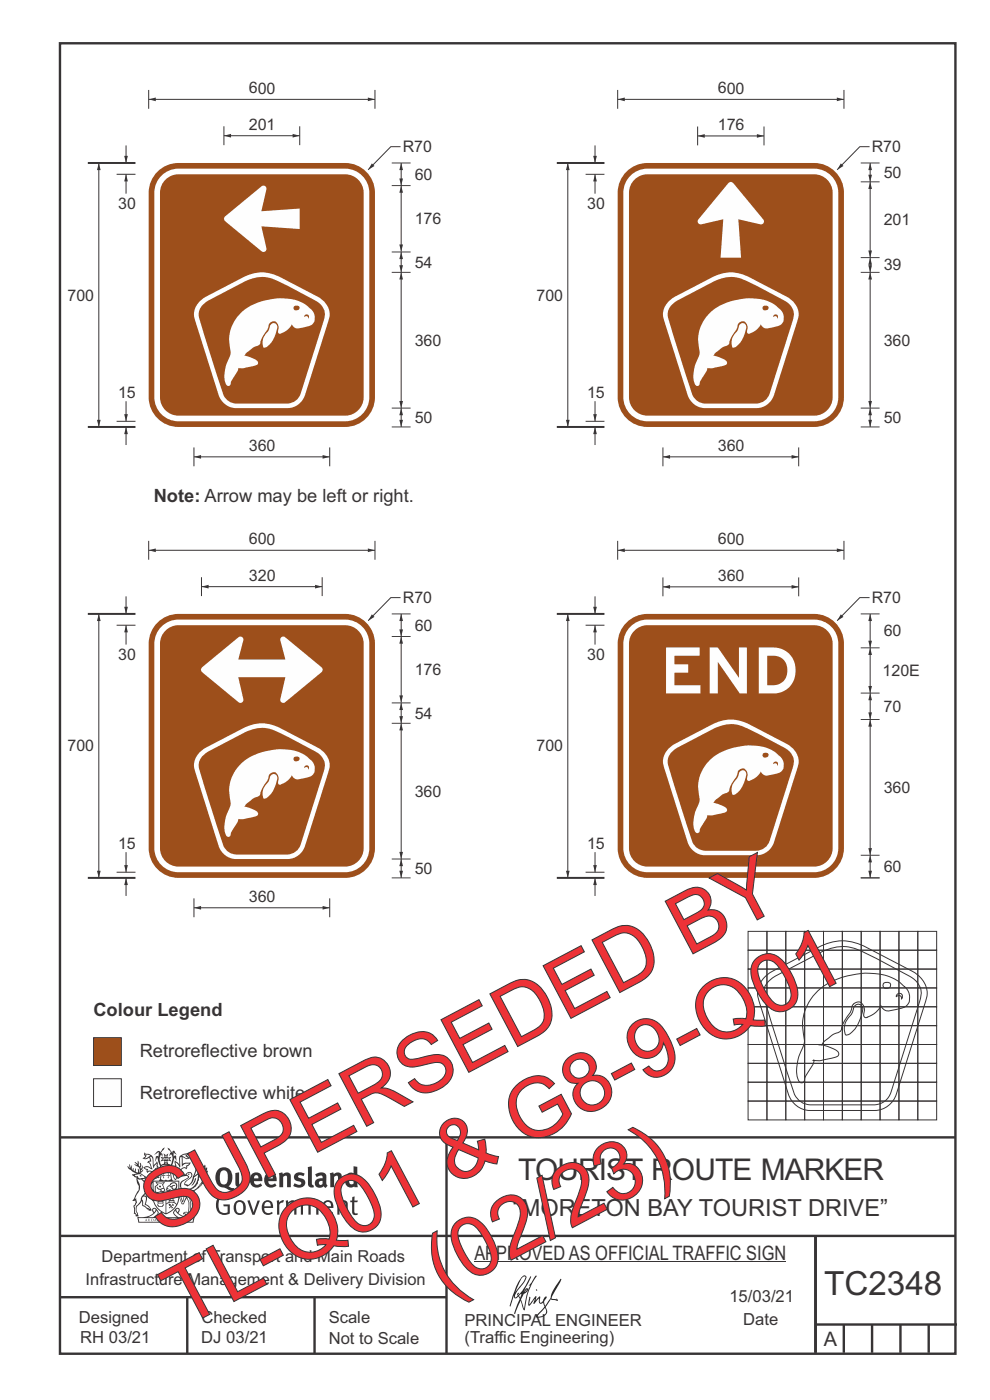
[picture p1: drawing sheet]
<svg xmlns="http://www.w3.org/2000/svg" width="210mm" height="297mm" viewBox="0 0 210 297" stroke-linecap="round" stroke-linejoin="round" font-family="sans-serif">
<g fill="none" stroke="#373435" stroke-width=".51">
<path d="M12.7 9.2h190v278h-190zM12.7 241.3h190M94.7 241.4v45.8M12.7 275.2h82M12.7 262.2h190.1M39.7 275.2v12M66.7 275.2v12M173 262.1v24.9M173 281h30M179 281v6M185 281v6M191 281v6"/>
<path d="M197 281v6"/>
</g>
<path d="M100.6 267.7h66.2" fill="none" stroke="#373435" stroke-width=".21"/>
<g fill="#373435">
<path d="M47 248.4a2.55 2.55 0 0 0 0 2.7l.3 .2a.81 .81 0 0 0 1-1v-.5a1.04 1.04 0 0 0-1.1-1.5zM46.3 248.1a1.82 1.82 0 0 1 2.1-.2 1.82 1.82 0 0 1 .9 1.8 2.29 2.29 0 0 1-.8 2l.7 .3h.5l-.2 .6a2.87 2.87 0 0 1-2-.7 2.12 2.12 0 0 1-1.7-3.1z" fill-rule="evenodd"/>
<path d="M49.9 248.9l.8-.2v2a.46 .46 0 0 0 .3 .6 .46 .46 0 0 0 .6-.3v-2.1l.7-.2v2.4l.2 .5-.5 .3-.3-.3a1.02 1.02 0 0 1-1.2 .3 1.02 1.02 0 0 1-.6-1.1z" fill-rule="evenodd"/>
<path d="M54 249.5l-.1 .5h.9a.49 .49 0 0 0-.2-.6 .49 .49 0 0 0-.6 .1zM53.4 249.1a1.34 1.34 0 0 1 1.6-.2 1.34 1.34 0 0 1 .6 1.5v.2h-1.7a.77 .77 0 0 0 .5 .8 .77 .77 0 0 0 .9-.4l.3 .5a1.59 1.59 0 0 1-2 .2 1.59 1.59 0 0 1-.5-2.1z" fill-rule="evenodd"/>
<path d="M57 249.5l-.1 .5h1a.49 .49 0 0 0-.2-.6 .49 .49 0 0 0-.7 .1zM56.4 249.1a1.34 1.34 0 0 1 1.6-.2 1.34 1.34 0 0 1 .7 1.5v.2h-1.8a.77 .77 0 0 0 .5 .8 .77 .77 0 0 0 .9-.4l.4 .5a1.59 1.59 0 0 1-2.1 .2 1.59 1.59 0 0 1-.5-2.1z" fill-rule="evenodd"/>
<path d="M59.2 248.9l.7-.2 .1 .4a.95 .95 0 0 1 1-.3 .95 .95 0 0 1 .7 .8v2.3h-.8v-2.3a.46 .46 0 0 0-.8 .1v2.2h-.8z" fill-rule="evenodd"/>
<path d="M62.6 249.1a1.75 1.75 0 0 1 2-.1l-.2 .5-.6-.2a.43 .43 0 0 0-.6 .3l.4 .3a1.04 1.04 0 0 1 1.2 1.1 1.04 1.04 0 0 1-1.4 1l-1.2-.4 .3-.6 1 .4 .4-.4a.88 .88 0 0 0-1-.5l-.4-.2-.1-.4z" fill-rule="evenodd"/>
<path d="M65.3 247.6l.8-.2 .1 3.8 .3 .2 .1 .4a.88 .88 0 0 1-1 0 .88 .88 0 0 1-.3-1z" fill-rule="evenodd"/>
<path d="M67.8 250.6a.43 .43 0 0 0-.1 .7 .43 .43 0 0 0 .7-.1v-.7zM66.8 249.1a1.7 1.7 0 0 1 2.4 .1v1.9l.3 .4-.4 .5-.5-.4a1.03 1.03 0 0 1-1.7-.1 1.03 1.03 0 0 1 .8-1.5h.7v-.4a.8 .8 0 0 0-1.2 .1z" fill-rule="evenodd"/>
<path d="M70 248.9l.7-.2 .1 .4a.95 .95 0 0 1 1-.3 .95 .95 0 0 1 .7 .8v2.3h-.8v-2.3a.46 .46 0 0 0-.8 .1v2.2h-.8z" fill-rule="evenodd"/>
<path d="M74.3 249.5a1.48 1.48 0 0 0 0 1.7h.5l.2-.1v-1.5l-.3-.2zM75 247.4l.8 .1 .1 4.4h-.7l-.1-.2a1.26 1.26 0 0 1-1.4 0 1.26 1.26 0 0 1-.5-1.3 1.29 1.29 0 0 1 .4-1.4 1.29 1.29 0 0 1 1.4-.1z" fill-rule="evenodd"/>
<path d="M46.4 253.9a1.72 1.72 0 0 1 2.3 0l-.3 .3a1.24 1.24 0 0 0-1.4-.2 1.24 1.24 0 0 0-.6 1.4 1.49 1.49 0 0 0 1.2 1.9l.7-.1v-1.3h-.8l-.1-.4h1.3v1.9a1.93 1.93 0 0 1-2.2 0 1.93 1.93 0 0 1-.7-2.2l.2-.8z" fill-rule="evenodd"/>
<path d="M50.4 255.1a1.65 1.65 0 0 0 .2 2.2 .99 .99 0 0 0 1-1.4 .78 .78 0 0 0-.4-.8 .78 .78 0 0 0-.8 0zM50 254.9a1.33 1.33 0 0 1 1.6-.1 1.33 1.33 0 0 1 .5 1.4 1.31 1.31 0 0 1-1.3 1.6 1.31 1.31 0 0 1-1.2-1.6v-.6z" fill-rule="evenodd"/>
<path d="M52.5 254.7l.4-.1 .9 2.6 .8-2.5h.5l-1.1 3h-.5z" fill-rule="evenodd"/>
<path d="M56.3 255.2l-.2 .7h1.3a.7 .7 0 0 0-.3-.8 .7 .7 0 0 0-.8 .1zM55.9 255a1.22 1.22 0 0 1 1.5-.2 1.22 1.22 0 0 1 .5 1.5h-1.8a.93 .93 0 0 0 .5 1 .93 .93 0 0 0 1.1-.2l.2 .3a1.43 1.43 0 0 1-1.8 .1 1.43 1.43 0 0 1-.6-1.7z" fill-rule="evenodd"/>
<path d="M58.7 254.7l.4-.1 .1 .5 .4-.4 .6-.1-.2 .5a.66 .66 0 0 0-.8 .7v1.9h-.4z" fill-rule="evenodd"/>
<path d="M60.6 254.7l.4-.1 .1 .5a.94 .94 0 0 1 1-.5 .94 .94 0 0 1 .8 .8v2.3h-.5l-.1-2.5a.81 .81 0 0 0-1.2 .3v2.2h-.4z" fill-rule="evenodd"/>
<path d="M63.7 254.7l.5-.1 .1 .5 .4-.3a.78 .78 0 0 1 1.1 .3 .9 .9 0 0 1 1-.5 .9 .9 0 0 1 .8 .8v2.3h-.5l-.1-2.5a.67 .67 0 0 0-1.1 .3v2.2h-.5v-2.4l-.4-.3-.7 .4v2.3h-.5z" fill-rule="evenodd"/>
<path d="M69 255.2l-.1 .7h1.3a.7 .7 0 0 0-.3-.8 .7 .7 0 0 0-.9 .1zM68.7 255a1.22 1.22 0 0 1 1.5-.2 1.22 1.22 0 0 1 .5 1.5h-1.8a.93 .93 0 0 0 .4 1 .93 .93 0 0 0 1.2-.2l.1 .3a1.44 1.44 0 0 1-1.7 .1 1.44 1.44 0 0 1-.6-1.7z" fill-rule="evenodd"/>
<path d="M71.4 254.7l.5-.1 .1 .5a.94 .94 0 0 1 1-.5 .94 .94 0 0 1 .8 .8v2.3h-.5l-.1-2.5a.81 .81 0 0 0-1.2 .3v2.2h-.4z" fill-rule="evenodd"/>
<path d="M74.7 253.9l.5-.1v.9h.7l-.1 .3h-.6v2.2l.1 .2h.5l.1 .3a.75 .75 0 0 1-1.2-.6v-2.1h-.4v-.3h.4z" fill-rule="evenodd"/>
<path d="M30.8 244.9l1.1 .3-.9 .5h-.4l.6-.5zM31.8 245.4h.2a2.44 2.44 0 0 1 .4 1.9l.1 .5 .7-1-.1 .6 .3 .3a.57 .57 0 0 0-.6 .7l-1-.1-.5 .2 .2-.5-.8-.3 .7-.1 .9 .5 .1-.1-.6-1.3-.2-.2h.5zM30.7 244.4l-.1 .5 .2 .4-.6 .4a1.04 1.04 0 0 0 1.4-.1l.2 .6-.3 .1-.2 .4a.94 .94 0 0 1 .8 1.1l-.2-.1a1.16 1.16 0 0 0-1.5-.1l.3 .4 .4 .2 .1 .5 .2 .1 .1-.2a.94 .94 0 0 1 1.1 .2l.8 .1-1.2 1.2a1.13 1.13 0 0 0 1.2-.2l.4-.1-.1-.4 .5-.8a.83 .83 0 0 0-.6 1.1l-.3-.1-.7 .4 1.1-1.4-.5 .1-.5-.1 1.3-.5-.1-.1-.9 .4v-.3l.2-.2 .3 .1 .1-.3-.2-.4v-.6l-.1-.4-.7 1v-.7a1.42 1.42 0 0 0-1.6-1.8z" fill-rule="evenodd"/>
<path d="M38.5 245.2l.5-.2 .7-.1-.6 .3 .8 .5h-.3zM38.3 245.5l.2-.1 .1 2a1.69 1.69 0 0 1 1.6-.6l-.8 .5 .1 .5a1.1 1.1 0 0 0-1.5 .6l-.1-.5-.2-.2h-.5l.3-.4-.3-.7a1.42 1.42 0 0 1 .8 1.1l.2-.1zM37.1 246.2l.1 1-.2 .3 .1 .4h.5l.1 .2a.96 .96 0 0 1-1.1-.1l-.1 .1a1.06 1.06 0 0 0 1.3 .2v.1a.72 .72 0 0 1-1 .2l.3 .5 .6 .2-.4 .2-.1 .6-.2-.3-.4-1.1-.4-.4 .4 .9a1.54 1.54 0 0 0 .7 1.2l.2-.3a.58 .58 0 0 1 .4-.8l.2-.1h-.3l-.5-.3 .9-.5a.93 .93 0 0 1 1.2-.5v.2l.2-.2 .1-.5a.99 .99 0 0 0 .7-.8l-1.3 .1-.3 .2-.1-1.4 .9 .4 .9-.3h-.4l-.5-.4 .4-.7-.6 .2a1.46 1.46 0 0 0-1.4 2.1v.4l-.2-.4z" fill-rule="evenodd"/>
<path d="M35.6 248.9l.2 .1-.1 .3 .4 .1h-.4v.6l-.1-.6h-.3l.3-.1z" fill-rule="evenodd"/>
<path d="M34.6 248.9l.2 .1v.3l.3 .1h-.3l-.1 .6v-.6h-.4l.4-.1z" fill-rule="evenodd"/>
<path d="M34.3 248.8a.57 .57 0 0 1 .9 .2 .57 .57 0 0 1 .9-.2l.2 1.4h-.2a.57 .57 0 0 1-.9 0 .69 .69 0 0 1-1.1 0zM34.2 248.1l-.3 2.1-.2 .4h3l-.2-.4-.3-2.1h-.2v.2l-.8-.1-.8 .1v-.2z" fill-rule="evenodd"/>
<path d="M34.2 252.4a.3 .3 0 0 0 .6 0 .3 .3 0 0 0-.6 0zM33.3 250.9l.3 .3-.3 .4a.79 .79 0 0 0 0 1.3l.8-.2-.1-.3a.55 .55 0 0 1-.7-.6l.1-.1 .2 .3 .3 .2 .8-.2-.4-.7 .4-.4-.7 .2zM33 250.7l1.1 .2 .9-.2-.4 .6 .4 1.2a.56 .56 0 0 1-.8 .3l-.2 .1a.73 .73 0 0 1-.9 .1 .73 .73 0 0 1-.3-1v-.4l.6-.4z" fill-rule="evenodd"/>
<path d="M35.6 251.8l.7-.4a.58 .58 0 0 1 1-.1 .58 .58 0 0 1-.4 .9l-.3-.3a.43 .43 0 0 1 .6-.4 .57 .57 0 0 0-.8 .2l-.2-.1-.3 .1 .4 .2a.55 .55 0 0 0 .9 .4v.5h-1.3l.3-.4-.1-.1-.6 .1 .2-.3-.2-.1zM35.4 251.8l-.1 .2a.39 .39 0 0 0 .2 .6h.3l-.2 .4h1.9l-.1-.8a.86 .86 0 0 0-.1-1.3 .86 .86 0 0 0-1.3 .4z" fill-rule="evenodd"/>
<path d="M36 254.8h.8v.2h-.8zM36.4 253.8l.2 .8h-.4zM36.4 253.5l-.3 .5-.1 .6h-.2v.4l-.7 .4 .2 .1a1.48 1.48 0 0 1 2.1 .2l.2-.1-.6-.5v-.5h-.2l-.1-.6z" fill-rule="evenodd"/>
<path d="M35.8 255.4l.4 .1 .1 .3 .3-.2-.2-.2a.38 .38 0 0 1 .5 .5l-.2-.2-.3 .2 .3 .2-.3 .3-.1-.4-.4 .4-.1-.2 .4-.3-.1-.1-.2 .1z" fill-rule="evenodd"/>
<path d="M34.5 254h.2v.2l-.2 .6h-.2zM33.6 255.3h.9v.2a.55 .55 0 0 1-.8 .4v-.2l-.2-.1zM33.4 254h.2l.2 .8h-.2zM33.6 255l.8-.1 .1 .2h-.8zM33.8 253.7h.5l-.2 1.1h-.1zM33.3 253.8l-.1 .3 .3 1.1a.48 .48 0 0 0-.1 .6 .48 .48 0 0 0 .5 .2h.5a.49 .49 0 0 0 .2-.8l.3-1.1-.1-.3a1.42 1.42 0 0 0-1.5 0z" fill-rule="evenodd"/>
<path d="M33.7 251.5l.4 .1 .1 .3h-.3z" fill-rule="evenodd"/>
<path d="M41.3 250.1l.3-.2-.2 .8-.6 .8h-.2l.5-.7z" fill-rule="evenodd"/>
<path d="M39.7 249l.3-.2 .5 .2a.88 .88 0 0 1-.6 1.1 1.22 1.22 0 0 0-.8 1.3l.5 .2a.72 .72 0 0 0 .9-.4l.5-.8 .2-.6 .8-.6v.2a2.85 2.85 0 0 1-2 2.9l.1 .1a2.13 2.13 0 0 0 1.9-1.5v-.3a2.01 2.01 0 0 0 .3-1.7l1.1-1.3-.4 1 .7-.5-.7 1 .8-.4-.8 .8 .7-.2-.9 .6 .8-.1-.8 .4h.7l-.8 .3 .3 .2h-.4l.2 .3h-.4l.2 .3h-.4l.1 .2h-.1a2.16 2.16 0 0 1-2 1.1l.1 .2 .4-.1a.76 .76 0 0 1 .7 .8l.5 1.2-.6 .2a1.45 1.45 0 0 0-1.1-1.3l.2 1.8-.1 1.8 .4 .3a1.07 1.07 0 0 0-1.2 .4v-.3l-.5-.2a.87 .87 0 0 1 1.1-.1v-.7a4.4 4.4 0 0 0-.6-3.1l-.1-.3h-.2a2.16 2.16 0 0 1-.7-2.2l.3-.4 1.2-.7a.55 .55 0 0 0-.4-.8zM37.8 252.4a.76 .76 0 0 1 .3 1.1l.6 1.6 .4-1.7 .2 .1a.61 .61 0 0 1-.1 .9l-.3 .8-.2 .1-.7-1.6-.3 .1a1.18 1.18 0 0 0 .1-1.4zM41.8 247.5l.2 .7 .3-.5v.6l.4-.5a1.9 1.9 0 0 1-1.2 1.4l-.3 .3zM38.2 249.6l1.4-.2 .2 .2v.3l-.5 .2a1.26 1.26 0 0 0-.9 1.9l.2 .7a1.84 1.84 0 0 1 .1 2.1l-.4-1.4a.96 .96 0 0 0-.4-1.2l-.4 .2a.78 .78 0 0 1 0 1.3l.1 .3h.4l.4 1.1a.38 .38 0 0 0 .2 .4 .38 .38 0 0 0 .4-.1l.6-1.2a2.94 2.94 0 0 1 .4 2.5l-.1 .4h-.8l-.3 .4v.2l.4-.1 .1 .4 .2 .1a1.02 1.02 0 0 1 1.3-.5v-.4l-.3-.1 .1-1.8-.3-1.3h.1a1.14 1.14 0 0 1 .8 1 .63 .63 0 0 0 .8-.2 .63 .63 0 0 0-.2-.9l-.6-1.2 .9-.6 .2-.4h.3l-.1-.2h.4l-.1-.3h.3l-.1-.3 .5-.1-.2-.2 .6-.4v-.2h-.2l.4-.5h-.3l.3-.5-.4 .1 .4-.5v-.3l-.3 .2 .2-.7-.1-.2-.4 .3v-.8l-.6 .8-.2-.8-.2 .5-.3-.7-.1 .6-.5-.8-.1 1.4-.6 1.8a1.81 1.81 0 0 1-1 1.5l-.6-.2a1.75 1.75 0 0 1 1.1-1.2 .75 .75 0 0 0 .1-1.3 .75 .75 0 0 0-1.2 .4z" fill-rule="evenodd"/>
<path d="M41.2 254.1h.3l.2 .2-.4 .1z" fill-rule="evenodd"/>
<path d="M29.4 258.4h11.6l-.1 .8h-11.4zM31.3 258.2l.5-.1a2.48 2.48 0 0 0 1.4-1.3l.3 .5-.5 .6-.5 .3zM32.5 256.6l.3-.2 .2 .1-.3 .7zM37.2 256.8a2.65 2.65 0 0 0 1.8 1.4h-1.1l-.5-.3-.5-.6zM37.4 256.5l.2-.1 .3 .2-.3 .6zM29.2 258.2l.1 1.2h11.8l.2-1.1-.2-.1a4.1 4.1 0 0 1-3.3-.9l.3-.4-.1-.6a1.06 1.06 0 0 0-1.3 1l.2 .4 .6 .5h-4.7l.3-.1a.84 .84 0 0 0 .6-.8 .84 .84 0 0 0-.5-.8l-.3-.2h-.5l-.1 .6 .3 .4a4.2 4.2 0 0 1-3.4 .9z" fill-rule="evenodd"/>
<path d="M31 258.7l.1 .2h-.2zM31 258.5l-.3 .6 .4-.2 .2 .2z" fill-rule="evenodd"/>
<path d="M31.3 258.6h.3v.4a.25 .25 0 0 0 .2-.1 .25 .25 0 0 0-.1-.3h.1a.29 .29 0 0 1 0 .4 .29 .29 0 0 1-.4 0 .29 .29 0 0 1 0-.4z" fill-rule="evenodd"/>
<path d="M32.2 258.6a.22 .22 0 0 1 .3 .2 .22 .22 0 0 1-.3 .2zM32 258.6l.1 .4a.33 .33 0 0 0 .4 0 .33 .33 0 0 0 0-.4 .33 .33 0 0 0-.5 0z" fill-rule="evenodd"/>
<path d="M32.9 258.7l.1 .2h-.2zM32.9 258.5l-.2 .6 .3-.2 .2 .2z" fill-rule="evenodd"/>
<path d="M33.3 258.6h.2l.1 .1 .2-.1-.2 .2 .2 .3-.3-.3-.1 .3h-.1l.2-.3z" fill-rule="evenodd"/>
<path d="M34.7 258.7l.1 .2h-.2zM34.7 258.5l-.3 .6 .4-.2 .2 .2z" fill-rule="evenodd"/>
<path d="M35 258.5h.5l-.2 .1v.5h-.2l.1-.5z" fill-rule="evenodd"/>
<path d="M36.2 258.6l.3-.1-.1 .1v.2h.1h-.1v.3h-.2z" fill-rule="evenodd"/>
<path d="M36.7 258.6h.2v.5h-.2z" fill-rule="evenodd"/>
<path d="M37.3 258.6a.22 .22 0 0 1 .3 .2 .22 .22 0 0 1-.3 .2zM37.1 258.6v.4a.33 .33 0 0 0 .5 0 .33 .33 0 0 0 0-.4 .33 .33 0 0 0-.5 0z" fill-rule="evenodd"/>
<path d="M37.8 258.6l.4-.1-.2 .1v.2h.1h-.1v.2l.2 .1h-.4z" fill-rule="evenodd"/>
<path d="M38.4 258.6h.2l-.1 .4 .2 .1h-.3z" fill-rule="evenodd"/>
<path d="M38.9 258.6h.2v.5h-.2z" fill-rule="evenodd"/>
<path d="M39.3 258.6h.2h-.1l.2 .3-.2 .2-.1-.1v-.1l.2 .1z" fill-rule="evenodd"/>
<path d="M34.2 247.4a1.51 1.51 0 0 1 2 .2 2.67 2.67 0 0 0-2.1 0zM35.7 247.6l.4 .1 .1 .3-.4-.1zM34.6 247.6h.5l.1 .2h-.4zM34 247.8l.3 .2h-.3zM34.9 246.9l.3-.2 .3 .2zM34.9 245.6l.2 .1v.3h-.2zM35 245.1l.2 .2 .2-.2-.1 .3h-.2zM35.1 246.3h.2l.1 .4-.2-.2-.2 .2zM35.3 245.7l.2-.1v.4h-.2zM34.4 245.7h.3l.1 .3-.4 .1 .2-.2zM35.7 245.7h.3l-.2 .2 .2 .2-.4-.1zM32.7 244.9l1-.5-.1 1-.2-.2-.3 .2-.3 1.1 .5-1 .3 .9a1.84 1.84 0 0 1 .2 1.7l.4 .1a2.48 2.48 0 0 1 2.2 0l.2-.2-.2-.7 .7-1.8 .4 .7-.2-1-.2-.1-.2 .3v-.9l.6 .4-.6-.8-.3 .1-.1 .4-.5-.9-.5-.3 .2 .5 .6 .5-.5 .8 .4-.4a2.06 2.06 0 0 1 0 2.3l-.5-.2-.2-.6 .1-.1 .8 .2-.4-.5 .4-.5-.7 .2-.2-.2 .2-.7-.5 .4-.5-.4 .2 .7-.2 .2-.7-.2 .4 .5-.4 .5 .8-.2 .1 .1-.2 .6-.5 .2a2.02 2.02 0 0 1 0-2.2l.3 .5-.1-.7-.3-.1 .8-1.2-.4 .3-.5 .8-.2-.3a.8 .8 0 0 0-.8 .5z" fill-rule="evenodd"/>
<path d="M29.2 250.1l.3 .1a.61 .61 0 0 1 .8 .4l.3 .2a.8 .8 0 0 1 .6 1l.4 .1 .5 .5a1 1 0 0 1 .5 1.1l-.1 .7v-.5h-.1a.96 .96 0 0 0-.8-1.3l-.2-.2h-.7l-.1-.1-.1 .1 .1 .3h.6l-1.2 1.3-.2 1-.4 .6a1.33 1.33 0 0 0-.5 1.8l.2 .5a1.26 1.26 0 0 1-.5-1.5l-.1-.3a1.56 1.56 0 0 0 .4-1.7l-.3 .2 .2-.5a3.2 3.2 0 0 0 .7-3zM30.4 253.9h.4a2.06 2.06 0 0 1-.1 1.6l.7 .5 .4 .4-.6-.1-.8-.6-.1-.9a.51 .51 0 0 1 .1-.9zM28.6 249.3a1.52 1.52 0 0 1 2.1 .5l-1.1 .2-.2-.1-.1-.4h-.5zM27.5 247v.8l-.3-.4h-.1a3.1 3.1 0 0 0 1.9 1.6l-1 .1 .5 .6 .5 .1 .1 1.1a1.84 1.84 0 0 1-.3 2.5l-.4 .9-.3 .4 .2 .1 .4-.1 .1 .4-.2 .5-.3 .2 .1 1.7h.2l.3 .5 .1 .1 .4-.1-.1-.5a1.3 1.3 0 0 1-.1-1.7l.9-1 .1 1.1 .6 .2 .5 .5 .1-.1 .2 .3h.5a1.85 1.85 0 0 0-1.2-1.4l.1-.3a1.39 1.39 0 0 0 0-1.4l-.5-.1 .5-.5a.66 .66 0 0 1 .9-.4 .66 .66 0 0 1 .3 .9l-.1 .4 .2-.1v.2l-.1 .3 .2 .5 .1-.3a2.24 2.24 0 0 0 .1-2.2 .73 .73 0 0 1-.7-.7 .73 .73 0 0 1 .6-.7v-.2a.94 .94 0 0 0-.9 .8 .48 .48 0 0 1-.1-.6 .48 .48 0 0 1 .5-.2l.5-.3a.51 .51 0 0 0-.8 .2l-.5 .2-1-.8h.6l.2-.5-1.2-.7 .5-.5v-.3l-.5 .4 .1-.2a.69 .69 0 0 0 .2-1v.4l-.2 .3v-1.1l-.3-.2 .1 .6-.1 .2-.4-1.3v.7l-.6-.4 .5 .7-.6-.2 .3 .3a1 1 0 0 1 .7 1.4l-.2-.8v.9l-.5-.2v-.8l-.2 .7-.2-.1-.1-.6-.2 .4-.2-.2 .1-.7-.2 .5z" fill-rule="evenodd"/>
<path d="M29.6 249.4l.2-.1 .3 .2z" fill-rule="evenodd"/>
<path d="M32.4 250.5h5.6v2l-.2-.1v-1.7h-5.2v2.5h5.2v-.8l.1 .2-.1 1.1v-.3h-2.5v4a4.1 4.1 0 0 0 2.6-3.6l.1-.1a4 4 0 0 1-2.8 3.9 4.2 4.2 0 0 1-2.8-4.7l.1 1.2 .1-.1a3.8 3.8 0 0 0 2.5 3.4v-4h-2.5l-.2-.9z" fill-rule="evenodd"/>
<circle cx="40" cy="249.1" r=".17"/>
</g>
<g fill="#252726">
<path d="M111.6 273.7l.2-.2-.5 .7zM110.4 274.5l.3 .1-.3 .7-.3-.4zM110.9 270.9l.5-.1a9.3 9.3 0 0 1-2 3.2l-.1 .2 1-2.5zM110.6 271a14.7 14.7 0 0 0-2.2 4.9l-.3 1.2 .1 .1 .8-2.4a.42 .42 0 0 0 .2 .7 .42 .42 0 0 0 .6-.3l.2-.2 .2 .6-1.1 3.1h.2l1.1-2.8 .6 1.9 .2 .2 .2-.5a13.5 13.5 0 0 1 2-6.2l.5-.5-.2-.2-1.6 2.1 .4-.1a14.9 14.9 0 0 0-1.3 5.1l-.4-1.2a1.39 1.39 0 0 1 .2-1.8l.1-.2a.92 .92 0 0 0 .8-1.2 .75 .75 0 0 0-.7 .7l-.2 .2 1.6-3.4h-.1l-.4 .7a10.5 10.5 0 0 1-2.2 3.2l.2-.4a.32 .32 0 0 0-.4 .2 .32 .32 0 0 0 .1 .4l-.5 .4a3.2 3.2 0 0 1 1.1-2.3l.5-.6a2.49 2.49 0 0 0 .7-1.6l-.3-.2z" fill-rule="evenodd"/>
<path d="M115.6 277.5a1.15 1.15 0 0 1 .1 1.3 1.15 1.15 0 0 1-1.2 .5h-.5zM112.3 275.1l-.3 1.7 .3 .2 1.2-1.5-.3 1.1 1.1-1.2a.94 .94 0 0 0 .4 1.2l.5-.3 .3 .9-1.2 1.3a.98 .98 0 0 0-.5 1 1.9 1.9 0 0 0 2.3-1.3l-.1-.3a1.02 1.02 0 0 1 .3-1.4l.5-.9 1.5 .3-.2-.5v.3l-1.1-.2v-.2l2-3.6 .1-.3-.1-.1-1.8 2.7a6.6 6.6 0 0 1-1.5 3l-.2-.2a1.01 1.01 0 0 1 .4-1.4l.1-.2-.3-.2-.3 .5-.2 .5-.5 .4-.2-.4 .1-.9-.2-.1-.8 .9 .2-.9h-.1l-1.4 1.7 .2-1.4v-.1z" fill-rule="evenodd"/>
<path d="M113.7 273.5l.3 .3h-.3z" fill-rule="evenodd"/>
</g>
<path d="M19.8 220.1h5.9v5.9h-5.9z" fill-rule="evenodd" fill="#9d4f1b" stroke="#373435" stroke-width=".21"/>
<path d="M19.8 228.9h5.9v5.8h-5.9z" fill-rule="evenodd" fill="#fefefe" stroke="#373435" stroke-width=".21"/>
<g fill="none" stroke="#373435" stroke-width=".21">
<path d="M158.7 197.6h4v4h-4zM162.7 197.6h4v4h-4zM166.7 197.6h4v4h-4zM170.7 197.6h4v4h-4zM174.7 197.6h4v4h-4zM178.7 197.6h4v4h-4zM182.7 197.6h4v4h-4zM186.7 197.6h4v4h-4zM190.7 197.6h4v4h-4zM194.7 197.6h4v4h-4zM158.7 201.6h4v4h-4zM158.7 205.6h4v4h-4z"/>
<path d="M158.7 209.6h4v4h-4zM158.7 213.6h4v4h-4zM158.7 217.6h4v4h-4zM162.2 207.3l1.7-1.3 9.8-5.1a10 10 0 0 1 9.9 0l9.9 5.1a5 5 0 0 1 2.9 6.1l-6.3 20a4.9 4.9 0 0 1-4.5 3.5h-13.8a5 5 0 0 1-4.6-3.5l-6.1-19.3a4.7 4.7 0 0 1 1.1-5.5zM162.7 201.6h4v4h-4zM162.7 205.6h4v4h-4zM162.7 209.6h4v4h-4zM162.7 213.6h4v4h-4zM162.7 217.6h4v4h-4zM163.3 207.9l1.2-.8 9.9-5.2a9.2 9.2 0 0 1 9.2 .3l8.3 4.3a5 5 0 0 1 3.5 4l-.3 1.9-6.1 19.3a3.8 3.8 0 0 1-3.5 2.7h-13.7a4.1 4.1 0 0 1-3.8-3.7l-5.5-17.6a4 4 0 0 1 .8-5.2zM166.7 201.6h4v4h-4zM166.7 205.6h4v4h-4z"/>
<path d="M166.7 209.6h4v4h-4zM166.7 213.6h4v4h-4zM166.7 217.6h4v4h-4zM170.7 201.6h4v4h-4zM170.7 205.6h4v4h-4zM170.7 209.6h4v4h-4zM170.7 213.6h4v4h-4zM170.7 217.6h4v4h-4zM173.3 210.4a16.3 16.3 0 0 1 15.9-3l1.3 .7 1.4 1.3a3.1 3.1 0 0 1 1 3.1 2.65 2.65 0 0 1-2.6 1.6 4.4 4.4 0 0 1-2.7 .2l-.7-.9a5 5 0 0 1-2.9 2.4l-.3 .1a.84 .84 0 0 1-.4-1.3 1.47 1.47 0 0 0-1.6-2l-.6 .4-.4 .5a3.8 3.8 0 0 1-1.1 2.4 6.6 6.6 0 0 0-1.2 2.7l-.3 .3a10.4 10.4 0 0 0-3.9 2.8l.9 .1a5.4 5.4 0 0 1 2.8 1.5l-.1 .6a7.5 7.5 0 0 1-3.3 1l-.6 .1h-1.2l-.3 .9-1.7 2.8a.76 .76 0 0 1-.6 1 .76 .76 0 0 1-.9-.8 10.3 10.3 0 0 1 1.3-7.3l.1-.9a10.2 10.2 0 0 1 2.7-10.3zM174.7 201.6h4v4h-4zM174.7 205.6h4v4h-4zM174.7 209.6h4v4h-4z"/>
<path d="M174.7 213.6h4v4h-4zM174.7 217.6h4v4h-4zM178.7 201.6h4v4h-4zM178.7 205.6h4v4h-4zM178.7 209.6h4v4h-4zM178.7 213.6h4v4h-4zM178.7 217.6h4v4h-4zM181.4 213.3a1.02 1.02 0 0 1 1.3 0 1.02 1.02 0 0 1 .2 1.3 6.6 6.6 0 0 1-3.1 4.9l-.3 .1a3.4 3.4 0 0 1 .9-4.2zM182.7 201.6h4v4h-4zM182.7 205.6h4v4h-4zM182.7 209.6h4v4h-4zM182.7 213.6h4v4h-4z"/>
<path d="M182.7 217.6h4v4h-4zM186.7 201.6h4v4h-4zM186.7 205.6h4v4h-4zM186.7 209.6h4v4h-4zM186.7 213.6h4v4h-4zM186.7 217.6h4v4h-4zM187.5 208.5a.84 .84 0 0 1 1.4 .6 .8 .8 0 0 1-.9 .6 .8 .8 0 0 1-.7-.8zM190.3 211l.2-.2h.5a.69 .69 0 0 1 .3 1l-.5-.6-.7 .2zM190.7 201.6h4v4h-4zM190.7 205.6h4v4h-4zM190.7 209.6h4v4h-4zM190.7 213.6h4v4h-4z"/>
<path d="M190.7 217.6h4v4h-4zM194.7 201.6h4v4h-4zM194.7 205.6h4v4h-4zM194.7 209.6h4v4h-4zM194.7 213.6h4v4h-4zM194.7 217.6h4v4h-4zM158.7 221.6h4v4h-4zM158.7 225.6h4v4h-4zM158.7 229.6h4v4h-4zM158.7 233.6h4v4h-4zM162.7 221.6h4v4h-4zM162.7 225.6h4v4h-4z"/>
<path d="M162.7 229.6h4v4h-4zM162.7 233.6h4v4h-4zM166.7 221.6h4v4h-4zM166.7 225.6h4v4h-4zM166.7 229.6h4v4h-4zM166.7 233.6h4v4h-4zM170.7 221.6h4v4h-4zM170.7 225.6h4v4h-4zM170.7 229.6h4v4h-4zM170.7 233.6h4v4h-4zM172.6 224.9h.1M174.7 221.6h4v4h-4z"/>
<path d="M174.7 225.6h4v4h-4zM174.7 229.6h4v4h-4zM174.7 233.6h4v4h-4zM178.7 221.6h4v4h-4zM178.7 225.6h4v4h-4zM178.7 229.6h4v4h-4zM178.7 233.6h4v4h-4zM182.7 221.6h4v4h-4zM182.7 225.6h4v4h-4zM182.7 229.6h4v4h-4zM182.7 233.6h4v4h-4zM186.7 221.6h4v4h-4z"/>
<path d="M186.7 225.6h4v4h-4zM186.7 229.6h4v4h-4zM186.7 233.6h4v4h-4zM190.7 221.6h4v4h-4zM190.7 225.6h4v4h-4zM190.7 229.6h4v4h-4zM190.7 233.6h4v4h-4zM194.7 221.6h4v4h-4zM194.7 225.6h4v4h-4zM194.7 229.6h4v4h-4zM194.7 233.6h4v4h-4z"/>
</g>
<path d="M33.4 36.4a6.3 6.3 0 0 1 4.4-1.8h35.4a6.3 6.3 0 0 1 6.3 6.3v43.4a6.3 6.3 0 0 1-6.3 6.3h-35.4a6.3 6.3 0 0 1-6.3-6.3v-43.4a6.3 6.3 0 0 1 1.9-4.5zM33.9 37.6a5.1 5.1 0 0 0-1.2 3.3v43.4a5.1 5.1 0 0 0 5.1 5.1h35.4a5.1 5.1 0 0 0 5.1-5.1v-43.4a5.1 5.1 0 0 0-5.1-5.1h-35.4a5.1 5.1 0 0 0-3.9 1.8zM35.1 38.1a3.9 3.9 0 0 0-1.2 2.8v43.4a3.9 3.9 0 0 0 3.9 3.9h35.4a3.9 3.9 0 0 0 3.9-3.9v-43.4a3.9 3.9 0 0 0-3.9-3.9h-35.4a3.9 3.9 0 0 0-2.7 1.1z" fill-rule="evenodd" fill="#9d4f1b"/>
<path d="M42.6 63.7l1.1-.8 7.9-4.1a8 8 0 0 1 7.9 0l7.9 4.1a4 4 0 0 1 2.2 5.5l-4.9 15.4a4 4 0 0 1-3.7 2.8h-11a4 4 0 0 1-3.6-2.8l-4.9-15.4a3.8 3.8 0 0 1 1.1-4.7z" fill-rule="evenodd" fill="#fefefe"/>
<path d="M43.1 64.6l1.1-.8 7.9-4.2a7.5 7.5 0 0 1 7.6 .4l6.3 3.3a3.7 3.7 0 0 1 2.8 4.1l-5 16.1a3 3 0 0 1-2.8 2.1h-10.9a3.3 3.3 0 0 1-3.1-3l-4.4-14a3.2 3.2 0 0 1 .5-4z" fill-rule="evenodd" fill="#9d4f1b"/>
<path d="M62.4 64.9l-.1 .3a.61 .61 0 0 0 .7 .6 .61 .61 0 0 0 .4-.9zM64.6 66.9l.6-.2a.55 .55 0 0 1 .3 .8l-.3-.4-.7 .1zM50.9 66.5a13.4 13.4 0 0 1 11.4-2.9 7.1 7.1 0 0 1 3.7 2 2.06 2.06 0 0 1 .8 2.3 2.06 2.06 0 0 1-2 1.5l-1 .2a1.4 1.4 0 0 1-1.9-.8 4 4 0 0 1-2.3 1.9l-.2 .1a.67 .67 0 0 1-.3-1 1.12 1.12 0 0 0-.4-1.4 1.12 1.12 0 0 0-1.4 .1l-.3 .4a3.2 3.2 0 0 1-1 2l-.7 1.3a1.53 1.53 0 0 1-1.4 1.4l-2.2 1.8 .6 .1a3.9 3.9 0 0 1 2.4 1.4v.3a5.6 5.6 0 0 1-2.9 .9h-1.2l-.3 .7-1.3 2.4a.58 .58 0 0 1-.6 .7 .58 .58 0 0 1-.6-.6 8.2 8.2 0 0 1 1-5.9l.1-.7a8.2 8.2 0 0 1 2-8.2zM57.5 68.8a.84 .84 0 0 1 1.1 0 .84 .84 0 0 1 .1 1.1 5 5 0 0 1-2.4 3.8l-.3 .1-.2-.2-.1-.8a3 3 0 0 1 1.1-2.4z" fill-rule="evenodd" fill="#fefefe"/>
<path d="M41.1 96.9h28.8" fill="none" stroke="#373435" stroke-width=".21"/>
<g fill="#373435">
<path d="M68.4 96.5l1.5 .4-1.5 .4z"/>
<path d="M41.1 96.9l1.5-.4v.8z"/>
</g>
<path d="M41.1 94.9v4M69.9 94.9v4" fill="none" stroke="#373435" stroke-width=".21"/>
<path d="M47.8 45.9l7.7-6.4a.64 .64 0 0 1 .7 0 .64 .64 0 0 1 .3 .7l-1.1 4.6 8.2-.6v4.4l-8.2-.6 1.1 4.7a.64 .64 0 0 1-.3 .7 .64 .64 0 0 1-.7-.1l-7.8-6.5a.61 .61 0 0 1 .1-.9z" fill-rule="evenodd" fill="#fefefe"/>
<path d="M31.5 21.1h48" fill="none" stroke="#373435" stroke-width=".21"/>
<g fill="#373435">
<path d="M78 20.7l1.5 .4-1.5 .4z"/>
<path d="M31.5 21.1l1.5-.4v.8z"/>
</g>
<path d="M31.5 19.1v4M79.5 19.1v4M26.7 90.6v3.8" fill="none" stroke="#373435" stroke-width=".21"/>
<path d="M26.7 90.6l.4 1.5h-.8z" fill="#373435"/>
<path d="M26.7 37v4.1" fill="none" stroke="#373435" stroke-width=".21"/>
<path d="M26.7 37l.4 1.5h-.8z" fill="#373435"/>
<path d="M26.7 30.9v3.7" fill="none" stroke="#373435" stroke-width=".21"/>
<path d="M26.3 33.1h.8l-.4 1.5z" fill="#373435"/>
<path d="M26.7 85.1v4.3" fill="none" stroke="#373435" stroke-width=".21"/>
<path d="M26.3 87.9h.8l-.4 1.5z" fill="#373435"/>
<path d="M21 34.6v56M24.7 37h4M24.7 89.4h4" fill="none" stroke="#373435" stroke-width=".21"/>
<g fill="#373435">
<path d="M20.6 89.1h.8l-.4 1.5z"/>
<path d="M21 34.6l.4 1.5h-.8z"/>
</g>
<path d="M18.6 34.6h10.1M47.5 28.8h16.1M18.6 90.6h10.1" fill="none" stroke="#373435" stroke-width=".21"/>
<g fill="#373435">
<path d="M62.1 28.4l1.5 .4-1.5 .4z"/>
<path d="M47.5 28.8l1.5-.4v.8z"/>
</g>
<path d="M47.5 26.8v4M63.6 26.8v4M85 31.1h-2.1l-4.8 4.9" fill="none" stroke="#373435" stroke-width=".21"/>
<path d="M78.9 34.7l.5 .5-1.3 .8z" fill="#373435"/>
<path d="M85.1 57.8v28.8" fill="none" stroke="#373435" stroke-width=".21"/>
<g fill="#373435">
<path d="M84.7 85.1h.8l-.4 1.5z"/>
<path d="M85.1 57.8l.4 1.5h-.8z"/>
</g>
<path d="M85.1 39.4v14M83.1 53.5h4" fill="none" stroke="#373435" stroke-width=".21"/>
<g fill="#373435">
<path d="M84.7 51.9h.8l-.4 1.5z"/>
<path d="M85.1 39.4l.4 1.5h-.8z"/>
</g>
<path d="M83.1 57.8h4M85.1 53.5v4.3" fill="none" stroke="#373435" stroke-width=".21"/>
<g fill="#373435">
<path d="M84.7 56.3h.8l-.4 1.5z"/>
<path d="M85.1 53.5l.4 1.5h-.8z"/>
</g>
<path d="M83.1 90.6h4M83.1 86.6h4M85.1 86.6v4" fill="none" stroke="#373435" stroke-width=".21"/>
<g fill="#373435">
<path d="M84.7 89.1h.8l-.4 1.5z"/>
<path d="M85.1 86.6l.4 1.5h-.8z"/>
</g>
<path d="M83.1 39.4h4M83.1 34.6h4M85.1 34.6v4.8" fill="none" stroke="#373435" stroke-width=".21"/>
<g fill="#373435">
<path d="M84.7 37.9h.8l-.4 1.5z"/>
<path d="M85.1 34.6l.4 1.5h-.8z"/>
</g>
<path d="M132.9 36.4a6.3 6.3 0 0 1 4.4-1.8h35.4a6.3 6.3 0 0 1 6.3 6.3v43.4a6.3 6.3 0 0 1-6.3 6.3h-35.4a6.3 6.3 0 0 1-6.3-6.3v-43.4a6.3 6.3 0 0 1 1.9-4.5zM134 37a5.1 5.1 0 0 0-1.8 3.9v43.4a5.1 5.1 0 0 0 5.1 5.1h35.4a5.1 5.1 0 0 0 5.1-5.1v-43.4a5.1 5.1 0 0 0-5.1-5.1h-35.4a5.1 5.1 0 0 0-3.3 1.2zM134.6 38.1a3.9 3.9 0 0 0-1.2 2.8v43.4a3.9 3.9 0 0 0 3.9 3.9h35.4a3.9 3.9 0 0 0 3.9-3.9v-43.4a3.9 3.9 0 0 0-3.9-3.9h-35.4a3.9 3.9 0 0 0-2.7 1.1z" fill-rule="evenodd" fill="#9d4f1b"/>
<path d="M142.1 63.7l1.1-.8 7.8-4.1a8 8 0 0 1 8 0l7.9 4.1a4 4 0 0 1 2.2 5.5l-4.9 15.4a4 4 0 0 1-3.7 2.8h-11a4 4 0 0 1-3.6-2.8l-4.9-15.4a3.8 3.8 0 0 1 1.1-4.7z" fill-rule="evenodd" fill="#fefefe"/>
<path d="M142.6 64.6l1-.8 8-4.2a7.5 7.5 0 0 1 7.6 .4l6.3 3.3a3.7 3.7 0 0 1 2.8 4.1l-5 16.1a3 3 0 0 1-2.8 2.1h-11a3.3 3.3 0 0 1-3-3l-4.4-14a3.2 3.2 0 0 1 .5-4z" fill-rule="evenodd" fill="#9d4f1b"/>
<path d="M161.9 64.9l-.2 .3a.61 .61 0 0 0 .8 .6 .61 .61 0 0 0 .4-.9zM164.1 66.9l.6-.2a.55 .55 0 0 1 .3 .8l-.3-.4-.7 .1zM150.4 66.5a13.4 13.4 0 0 1 11.4-2.9 7.1 7.1 0 0 1 3.6 2 2.26 2.26 0 0 1 .3 3.2l-.4 .3a7.3 7.3 0 0 1-3.2 .5l-.7-.8a4 4 0 0 1-2.3 1.9l-.2 .1a.67 .67 0 0 1-.3-1 1.12 1.12 0 0 0-.4-1.4 1.12 1.12 0 0 0-1.5 .1l-.2 .4a3.2 3.2 0 0 1-1 2l-.7 1.3a1.53 1.53 0 0 1-1.4 1.4l-2.2 1.8 .6 .1a3.9 3.9 0 0 1 2.4 1.4v.3a5.6 5.6 0 0 1-2.9 .9h-1.3l-.2 .7-1.4 2.4a.58 .58 0 0 1-.5 .7 .58 .58 0 0 1-.6-.6 8.2 8.2 0 0 1 1-5.9l.1-.7a8.2 8.2 0 0 1 2-8.2zM157 68.8a.84 .84 0 0 1 1.1 0 .84 .84 0 0 1 .1 1.1 5 5 0 0 1-2.4 3.8l-.3 .1-.2-.2-.1-.8a3 3 0 0 1 1-2.4z" fill-rule="evenodd" fill="#fefefe"/>
<path d="M126.2 90.6v3.8" fill="none" stroke="#373435" stroke-width=".21"/>
<path d="M126.2 90.6l.4 1.5h-.8z" fill="#373435"/>
<path d="M126.2 37v4.1" fill="none" stroke="#373435" stroke-width=".21"/>
<path d="M126.2 37l.4 1.5h-.8z" fill="#373435"/>
<path d="M126.2 30.9v3.7" fill="none" stroke="#373435" stroke-width=".21"/>
<path d="M125.8 33.1h.8l-.4 1.5z" fill="#373435"/>
<path d="M126.2 85.1v4.3" fill="none" stroke="#373435" stroke-width=".21"/>
<path d="M125.8 87.9h.8l-.4 1.5z" fill="#373435"/>
<path d="M120.4 34.6v56M124.2 37h4M124.2 89.4h4" fill="none" stroke="#373435" stroke-width=".21"/>
<g fill="#373435">
<path d="M120.1 89.1h.7l-.4 1.5z"/>
<path d="M120.4 34.6l.4 1.5h-.7z"/>
</g>
<path d="M118.1 34.6h10.1M184.5 31.1h-2.1l-4.8 4.9M118.1 90.6h10.1" fill="none" stroke="#373435" stroke-width=".21"/>
<path d="M178.4 34.7l.5 .5-1.3 .8z" fill="#373435"/>
<path d="M182.6 90.6h4M182.6 86.6h4M184.6 86.6v4" fill="none" stroke="#373435" stroke-width=".21"/>
<g fill="#373435">
<path d="M184.2 89.1h.8l-.4 1.5z"/>
<path d="M184.6 86.6l.4 1.5h-.8z"/>
</g>
<path d="M140.6 96.9h28.8" fill="none" stroke="#373435" stroke-width=".21"/>
<g fill="#373435">
<path d="M167.9 96.5l1.5 .4-1.5 .4z"/>
<path d="M140.6 96.9l1.5-.4v.8z"/>
</g>
<path d="M140.6 94.9v4M169.4 94.9v4" fill="none" stroke="#373435" stroke-width=".21"/>
<path d="M154.5 38.8h.1a.61 .61 0 0 1 .9 0l6.4 7.7a.64 .64 0 0 1 .1 .8 .64 .64 0 0 1-.7 .3l-4.7-1.1 .6 8.2h-4.4l.6-8.2-4.6 1.1a.64 .64 0 0 1-.7-.3 .64 .64 0 0 1 0-.8z" fill-rule="evenodd" fill="#fefefe"/>
<path d="M184.6 57.8v28.8" fill="none" stroke="#373435" stroke-width=".21"/>
<g fill="#373435">
<path d="M184.2 85.1h.8l-.4 1.5z"/>
<path d="M184.6 57.8l.4 1.5h-.8z"/>
</g>
<path d="M182.6 38.6h4M182.6 34.6h4M184.6 34.6v4M182.6 54.7h4" fill="none" stroke="#373435" stroke-width=".21"/>
<g fill="#373435">
<path d="M184.2 37.1h.8l-.4 1.5z"/>
<path d="M184.6 34.6l.4 1.5h-.8z"/>
</g>
<path d="M184.6 38.6v16.1" fill="none" stroke="#373435" stroke-width=".21"/>
<g fill="#373435">
<path d="M184.2 53.1h.8l-.4 1.6z"/>
<path d="M184.6 38.6l.4 1.5h-.8z"/>
</g>
<path d="M182.6 57.8h4M184.6 54.7v3.1" fill="none" stroke="#373435" stroke-width=".21"/>
<g fill="#373435">
<path d="M184.2 56.3h.8l-.4 1.5z"/>
<path d="M184.6 54.7l.4 1.5h-.8z"/>
</g>
<path d="M131 21.1h48" fill="none" stroke="#373435" stroke-width=".21"/>
<g fill="#373435">
<path d="M177.5 20.7l1.5 .4-1.5 .4z"/>
<path d="M131 21.1l1.5-.4v.8z"/>
</g>
<path d="M131 19.1v4M179 19.1v4M148 28.8h14.1" fill="none" stroke="#373435" stroke-width=".21"/>
<g fill="#373435">
<path d="M160.6 28.4l1.5 .4-1.5 .4z"/>
<path d="M148 28.8l1.5-.4v.8z"/>
</g>
<path d="M148 26.8v4M162.1 26.8v4" fill="none" stroke="#373435" stroke-width=".21"/>
<path d="M33.4 132.1a6.3 6.3 0 0 1 4.4-1.9h35.4a6.3 6.3 0 0 1 6.3 6.3v43.4a6.3 6.3 0 0 1-6.3 6.3h-35.4a6.3 6.3 0 0 1-6.3-6.3v-43.4a6.3 6.3 0 0 1 1.9-4.4zM34.6 132.6a5.1 5.1 0 0 0-1.9 3.9v43.4a5.1 5.1 0 0 0 5.1 5.1h35.4a5.1 5.1 0 0 0 5.1-5.1v-43.4a5.1 5.1 0 0 0-5.1-5.1h-35.4a5.1 5.1 0 0 0-3.2 1.2zM35.1 133.8a3.9 3.9 0 0 0-1.2 2.7v43.4a3.9 3.9 0 0 0 3.9 3.9h35.4a3.9 3.9 0 0 0 3.9-3.9v-43.4a3.9 3.9 0 0 0-3.9-3.9h-35.4a3.9 3.9 0 0 0-2.7 1.2z" fill-rule="evenodd" fill="#9d4f1b"/>
<path d="M42.6 159.3l1.1-.7 7.9-4.1a8 8 0 0 1 7.9 0l7.9 4.1a4 4 0 0 1 2.2 5.4l-4.9 15.5a4 4 0 0 1-3.7 2.7h-11a4 4 0 0 1-3.6-2.7l-4.9-15.5a3.8 3.8 0 0 1 1.1-4.7z" fill-rule="evenodd" fill="#fefefe"/>
<path d="M43.1 160.2l1.1-.8 7.9-4.1a7.5 7.5 0 0 1 7.6 .3l6.3 3.4a3.7 3.7 0 0 1 2.8 4.1l-5 16a3 3 0 0 1-2.8 2.2h-10.9a3.3 3.3 0 0 1-3.1-3l-4.4-14a3.2 3.2 0 0 1 .5-4.1z" fill-rule="evenodd" fill="#9d4f1b"/>
<path d="M62.4 160.6l-.1 .3a.61 .61 0 0 0 .7 .6 .61 .61 0 0 0 .4-.9zM64.6 162.6l.6-.2a.55 .55 0 0 1 .3 .8l-.3-.4-.7 .1zM51 162.2a13.4 13.4 0 0 1 11.3-3 7.1 7.1 0 0 1 3.7 2.1 2.06 2.06 0 0 1 .8 2.3 2.06 2.06 0 0 1-2 1.4l-1 .2a1.4 1.4 0 0 1-1.9-.7 4 4 0 0 1-2.3 1.9l-.2 .1a.67 .67 0 0 1-.3-1.1 1.12 1.12 0 0 0-.4-1.3 1.12 1.12 0 0 0-1.4 .1l-.3 .4a3.2 3.2 0 0 1-1 2l-.7 1.3a1.53 1.53 0 0 1-1.4 1.4l-2.2 1.8 .6 .1a3.9 3.9 0 0 1 2.4 1.4v.2a5.6 5.6 0 0 1-2.9 .9h-1.2l-.3 .8-1.3 2.3a.58 .58 0 0 1-.6 .8 .58 .58 0 0 1-.6-.7 8.2 8.2 0 0 1 1-5.8l.1-.8a8.2 8.2 0 0 1 2.1-8.1zM57.5 164.4a.84 .84 0 0 1 1.1 .1 .84 .84 0 0 1 .1 1.1 5 5 0 0 1-2.4 3.8l-.3 .1-.2-.2-.1-.9a3 3 0 0 1 1.1-2.3z" fill-rule="evenodd" fill="#fefefe"/>
<path d="M26.7 186.2v3.9" fill="none" stroke="#373435" stroke-width=".21"/>
<path d="M26.7 186.2l.4 1.6h-.8z" fill="#373435"/>
<path d="M26.7 132.6v4.1" fill="none" stroke="#373435" stroke-width=".21"/>
<path d="M26.7 132.6l.4 1.5h-.8z" fill="#373435"/>
<path d="M26.7 126.5v3.7" fill="none" stroke="#373435" stroke-width=".21"/>
<path d="M26.3 128.7h.8l-.4 1.5z" fill="#373435"/>
<path d="M26.7 180.8v4.2" fill="none" stroke="#373435" stroke-width=".21"/>
<path d="M26.3 183.5h.8l-.4 1.5z" fill="#373435"/>
<path d="M21 130.2v56M24.7 132.6h4M24.7 185h4" fill="none" stroke="#373435" stroke-width=".21"/>
<g fill="#373435">
<path d="M20.6 184.7h.8l-.4 1.5z"/>
<path d="M21 130.2l.4 1.5h-.8z"/>
</g>
<path d="M18.6 130.2h10.1M85 126.8h-2.1l-4.8 4.9M18.6 186.2h10.1" fill="none" stroke="#373435" stroke-width=".21"/>
<path d="M78.9 130.3l.5 .6-1.3 .8z" fill="#373435"/>
<path d="M41.1 192.6h28.8" fill="none" stroke="#373435" stroke-width=".21"/>
<g fill="#373435">
<path d="M68.4 192.2l1.5 .4-1.5 .4z"/>
<path d="M41.1 192.6l1.5-.4v.8z"/>
</g>
<path d="M41.1 190.6v4M69.9 190.6v4" fill="none" stroke="#373435" stroke-width=".21"/>
<path d="M42.9 141.6l7.7-6.4a.64 .64 0 0 1 .7-.1 .64 .64 0 0 1 .3 .7l-1.1 4.1h10l-1-4.1a.64 .64 0 0 1 .3-.7 .64 .64 0 0 1 .7 .1l7.8 6.4a.61 .61 0 0 1-.1 1l-7.7 6.4a.64 .64 0 0 1-.7 0 .64 .64 0 0 1-.3-.7l1-4.6h-10l1.1 4.6a.64 .64 0 0 1-.3 .7 .64 .64 0 0 1-.7 0l-7.8-6.5a.61 .61 0 0 1 .1-.9z" fill-rule="evenodd" fill="#fefefe"/>
<path d="M85.1 153.4v28.8" fill="none" stroke="#373435" stroke-width=".21"/>
<g fill="#373435">
<path d="M84.7 180.7h.8l-.4 1.5z"/>
<path d="M85.1 153.4l.4 1.5h-.8z"/>
</g>
<path d="M85.1 135v14M83.1 149.1h4" fill="none" stroke="#373435" stroke-width=".21"/>
<g fill="#373435">
<path d="M84.7 147.5h.8l-.4 1.5z"/>
<path d="M85.1 135l.4 1.5h-.8z"/>
</g>
<path d="M83.1 153.4h4M85.1 149.1v4.3" fill="none" stroke="#373435" stroke-width=".21"/>
<g fill="#373435">
<path d="M84.7 151.9h.8l-.4 1.5z"/>
<path d="M85.1 149.1l.4 1.5h-.8z"/>
</g>
<path d="M31.5 116.7h48" fill="none" stroke="#373435" stroke-width=".21"/>
<g fill="#373435">
<path d="M78 116.3l1.5 .4-1.5 .4z"/>
<path d="M31.5 116.7l1.5-.4v.8z"/>
</g>
<path d="M31.5 114.7v4M79.5 114.7v4M42.7 124.5h25.6" fill="none" stroke="#373435" stroke-width=".21"/>
<g fill="#373435">
<path d="M66.8 124.1l1.5 .4-1.5 .3z"/>
<path d="M42.7 124.5l1.5-.4v.7z"/>
</g>
<path d="M42.7 122.5v4M68.3 122.5v4M83.1 182.2h4M83.1 186.2h4M85.1 182.2v4" fill="none" stroke="#373435" stroke-width=".21"/>
<g fill="#373435">
<path d="M84.7 184.7h.8l-.4 1.5z"/>
<path d="M85.1 182.2l.4 1.5h-.8z"/>
</g>
<path d="M83.1 135h4M83.1 130.2h4M85.1 130.2v4.8" fill="none" stroke="#373435" stroke-width=".21"/>
<g fill="#373435">
<path d="M84.7 133.5h.8l-.4 1.5z"/>
<path d="M85.1 130.2l.4 1.5h-.8z"/>
</g>
<path d="M132.9 132.1a6.3 6.3 0 0 1 4.4-1.9h35.4a6.3 6.3 0 0 1 6.3 6.3v43.4a6.3 6.3 0 0 1-6.3 6.3h-35.4a6.3 6.3 0 0 1-6.3-6.3v-43.4a6.3 6.3 0 0 1 1.9-4.4zM133.4 133.3a5.1 5.1 0 0 0-1.2 3.2v43.4a5.1 5.1 0 0 0 5.1 5.1h35.4a5.1 5.1 0 0 0 5.1-5.1v-43.4a5.1 5.1 0 0 0-5.1-5.1h-35.4a5.1 5.1 0 0 0-3.9 1.9zM134.6 133.8a3.9 3.9 0 0 0-1.2 2.7v43.4a3.9 3.9 0 0 0 3.9 3.9h35.4a3.9 3.9 0 0 0 3.9-3.9v-43.4a3.9 3.9 0 0 0-3.9-3.9h-35.4a3.9 3.9 0 0 0-2.7 1.2z" fill-rule="evenodd" fill="#9d4f1b"/>
<path d="M140.6 124.5h28.8" fill="none" stroke="#373435" stroke-width=".21"/>
<g fill="#373435">
<path d="M167.9 124.1l1.5 .4-1.5 .4z"/>
<path d="M140.6 124.5l1.5-.4v.8z"/>
</g>
<path d="M184.5 126.8h-2.1l-4.8 4.9" fill="none" stroke="#373435" stroke-width=".21"/>
<path d="M178.4 130.3l.5 .6-1.3 .8z" fill="#373435"/>
<path d="M140.6 122.5v4M169.4 122.5v4M184.6 152.6v28.8M182.6 186.2h4" fill="none" stroke="#373435" stroke-width=".21"/>
<g fill="#373435">
<path d="M184.2 179.9h.8l-.4 1.5z"/>
<path d="M184.6 152.6l.4 1.5h-.8z"/>
</g>
<path d="M184.6 137.4v9.6M182.6 147h4" fill="none" stroke="#373435" stroke-width=".21"/>
<g fill="#373435">
<path d="M184.2 145.5h.8l-.4 1.5z"/>
<path d="M184.6 137.4l.4 1.5h-.8z"/>
</g>
<path d="M182.6 152.6h4M184.6 147v5.6" fill="none" stroke="#373435" stroke-width=".21"/>
<g fill="#373435">
<path d="M184.2 151.1h.8l-.4 1.5z"/>
<path d="M184.6 147l.4 1.5h-.8z"/>
</g>
<path d="M131 116.7h48" fill="none" stroke="#373435" stroke-width=".21"/>
<g fill="#373435">
<path d="M177.5 116.3l1.5 .4-1.5 .4z"/>
<path d="M131 116.7l1.5-.4v.8z"/>
</g>
<path d="M131 114.7v4M179 114.7v4M182.6 181.4h4M182.6 186.2h4M184.6 181.4v4.8" fill="none" stroke="#373435" stroke-width=".21"/>
<g fill="#373435">
<path d="M184.2 184.7h.8l-.4 1.5z"/>
<path d="M184.6 181.4l.4 1.5h-.8z"/>
</g>
<path d="M182.6 137.4h4M182.6 130.2h4M184.6 130.2v7.2" fill="none" stroke="#373435" stroke-width=".21"/>
<g fill="#373435">
<path d="M184.2 135.9h.8l-.4 1.5z"/>
<path d="M184.6 130.2l.4 1.5h-.8z"/>
</g>
<path d="M142.1 158.5l1.1-.7 7.8-4.1a8 8 0 0 1 8 0l7.9 4.1a4 4 0 0 1 2.2 5.4l-4.9 15.5a4 4 0 0 1-3.7 2.7h-11a4 4 0 0 1-3.6-2.7l-4.9-15.5a3.8 3.8 0 0 1 1.1-4.7z" fill-rule="evenodd" fill="#fefefe"/>
<path d="M142.6 159.4l1-.8 8-4.1a7.5 7.5 0 0 1 7.6 .3l6.3 3.4a3.7 3.7 0 0 1 2.8 4l-5 16.1a3 3 0 0 1-2.8 2.2h-11a3.3 3.3 0 0 1-3-3l-4.4-14a3.2 3.2 0 0 1 .5-4.1z" fill-rule="evenodd" fill="#9d4f1b"/>
<path d="M161.9 159.8l-.2 .3a.61 .61 0 0 0 .8 .6 .61 .61 0 0 0 .4-.9zM164.1 161.8l.6-.2a.55 .55 0 0 1 .3 .8l-.3-.4-.7 .1zM150.4 161.4a13.4 13.4 0 0 1 11.4-3 7.1 7.1 0 0 1 3.6 2.1 2.26 2.26 0 0 1 .3 3.2l-.4 .2a7.3 7.3 0 0 1-3.2 .5l-.7-.7a4 4 0 0 1-2.3 1.9l-.2 .1a.67 .67 0 0 1-.3-1.1 1.12 1.12 0 0 0-.4-1.4 1.12 1.12 0 0 0-1.5 .2l-.2 .4a3.2 3.2 0 0 1-1 2l-.7 1.3a1.53 1.53 0 0 1-1.4 1.4l-2.2 1.8 .6 .1a3.9 3.9 0 0 1 2.4 1.4v.2a5.6 5.6 0 0 1-2.9 .9h-1.3l-.2 .8-1.4 2.3a.58 .58 0 0 1-.5 .8 .58 .58 0 0 1-.6-.7 8.2 8.2 0 0 1 1-5.8l.1-.8a8.2 8.2 0 0 1 2-8.1zM157 163.6a.84 .84 0 0 1 1.1 .1 .84 .84 0 0 1 .1 1.1 5 5 0 0 1-2.4 3.8h-.3l-.2-.1-.1-.9a3 3 0 0 1 1-2.3z" fill-rule="evenodd" fill="#fefefe"/>
<path d="M126.2 186.2v3.9" fill="none" stroke="#373435" stroke-width=".21"/>
<path d="M126.2 186.2l.4 1.6h-.8z" fill="#373435"/>
<path d="M126.2 132.6v4.1" fill="none" stroke="#373435" stroke-width=".21"/>
<path d="M126.2 132.6l.4 1.5h-.8z" fill="#373435"/>
<path d="M126.2 126.5v3.7" fill="none" stroke="#373435" stroke-width=".21"/>
<path d="M125.8 128.7h.8l-.4 1.5z" fill="#373435"/>
<path d="M126.2 180.8v4.2" fill="none" stroke="#373435" stroke-width=".21"/>
<path d="M125.8 183.5h.8l-.4 1.5z" fill="#373435"/>
<path d="M120.4 130.2v56M124.2 132.6h4M124.2 185h4" fill="none" stroke="#373435" stroke-width=".21"/>
<g fill="#373435">
<path d="M120.1 184.7h.7l-.4 1.5z"/>
<path d="M120.4 130.2l.4 1.5h-.7z"/>
</g>
<path d="M118.1 130.2h10.1M118.1 186.2h10.1" fill="none" stroke="#373435" stroke-width=".21"/>
<g font-size="17.6" fill="#ed3237">
<text x="34.1" y="262" transform="rotate(-28 34.1 262)">SUPERSEDED BY</text>
<text x="94.1" y="274.9" transform="rotate(-28 94.1 274.9)">(02/23)</text>
<text x="39" y="281.8" transform="rotate(-28 39 281.8)">TL-Q01 &amp; G8-9-Q01</text>
</g>
<text font-size="13.6" fill="#fefefe" x="140" y="147.1">END</text>
<text font-size="7.1" fill="#373435" x="174.8" y="274.8">TC2348</text>
<text font-size="6.3" fill="#373435" x="109.9" y="250.3">TOURIST ROUTE MARKER</text>
<text font-size="5" fill="#373435" x="108.8" y="258">“MORETON BAY TOURIST DRIVE”</text>
<g font-size="4.2" fill="#373435">
<text x="100.6" y="267.2">APPROVED AS OFFICIAL TRAFFIC SIGN</text>
<text x="174.7" y="285.6">A</text>
</g>
<g font-size="3.9" fill="#373435">
<text x="32.6" y="106.4">Note: Arrow may be left or right.</text>
<text x="19.8" y="215.4">Colour Legend</text>
<text x="29.7" y="224.3">Retroreflective brown</text>
<text x="29.7" y="233">Retroreflective white</text>
</g>
<g font-size="3.5" fill="#373435">
<text x="21.6" y="267.8">Department of Transport and Main Roads</text>
<text x="18.2" y="272.6">Infrastructure Management &amp; Delivery Division</text>
<text x="16.7" y="280.6">Designed</text>
<text x="42.7" y="280.6">Checked</text>
<text x="69.7" y="280.6">Scale</text>
<text x="98.5" y="281.3">PRINCIPAL ENGINEER</text>
<text x="154.7" y="276.1">15/03/21</text>
<text x="157.7" y="281.2">Date</text>
<text x="17" y="284.8">RH 03/21</text>
<text x="42.7" y="284.8">DJ 03/21</text>
<text x="69.7" y="285.2">Not to Scale</text>
<text x="98.5" y="284.8">(Traffic Engineering)</text>
</g>
<g font-size="3.4" fill="#373435">
<text x="52.8" y="19.8" transform="rotate(1 52.8 19.8)">600</text>
<text x="152.3" y="19.8" transform="rotate(1 152.3 19.8)">600</text>
<text x="52.8" y="27.5" transform="rotate(1 52.8 27.5)">201</text>
<text x="152.3" y="27.6" transform="rotate(1 152.3 27.6)">176</text>
<text x="85.4" y="32.2">R70</text>
<text x="184.9" y="32.2">R70</text>
<text x="88" y="38.2" transform="rotate(1 88 38.2)">60</text>
<text x="187.4" y="37.7" transform="rotate(1 187.4 37.7)">50</text>
<text x="25.1" y="44.3">30</text>
<text x="88" y="47.5" transform="rotate(1 88 47.5)">176</text>
<text x="124.6" y="44.3">30</text>
<text x="187.4" y="47.8" transform="rotate(1 187.4 47.8)">201</text>
<text x="88" y="56.8" transform="rotate(1 88 56.8)">54</text>
<text x="187.4" y="57.4" transform="rotate(1 187.4 57.4)">39</text>
<text x="14.3" y="63.8">700</text>
<text x="113.8" y="63.8">700</text>
<text x="88" y="73.4" transform="rotate(1 88 73.4)">360</text>
<text x="187.4" y="73.4" transform="rotate(1 187.4 73.4)">360</text>
<text x="25" y="84.4">15</text>
<text x="88" y="89.7" transform="rotate(1 88 89.7)">50</text>
<text x="124.5" y="84.4">15</text>
<text x="187.4" y="89.7" transform="rotate(1 187.4 89.7)">50</text>
<text x="52.8" y="95.7" transform="rotate(1 52.8 95.7)">360</text>
<text x="152.3" y="95.7" transform="rotate(1 152.3 95.7)">360</text>
<text x="52.8" y="115.5" transform="rotate(1 52.8 115.5)">600</text>
<text x="152.3" y="115.5" transform="rotate(1 152.3 115.5)">600</text>
<text x="52.8" y="123.2" transform="rotate(1 52.8 123.2)">320</text>
<text x="152.3" y="123.2" transform="rotate(1 152.3 123.2)">360</text>
<text x="85.4" y="127.9">R70</text>
<text x="184.9" y="127.9">R70</text>
<text x="88" y="133.8" transform="rotate(1 88 133.8)">60</text>
<text x="187.5" y="134.9" transform="rotate(1 187.5 134.9)">60</text>
<text x="25.1" y="140">30</text>
<text x="88" y="143.2" transform="rotate(1 88 143.2)">176</text>
<text x="124.6" y="140">30</text>
<text x="187.2" y="143.4" transform="rotate(1 187.2 143.4)">120E</text>
<text x="88" y="152.4" transform="rotate(1 88 152.4)">54</text>
<text x="187.4" y="151" transform="rotate(1 187.4 151)">70</text>
<text x="14.3" y="159.4">700</text>
<text x="113.8" y="159.4">700</text>
<text x="88" y="169" transform="rotate(1 88 169)">360</text>
<text x="187.5" y="168.2" transform="rotate(1 187.5 168.2)">360</text>
<text x="25" y="180">15</text>
<text x="88" y="185.4" transform="rotate(1 88 185.4)">50</text>
<text x="124.5" y="180">15</text>
<text x="187.4" y="185" transform="rotate(1 187.4 185)">60</text>
<text x="52.8" y="191.3" transform="rotate(1 52.8 191.3)">360</text>
</g>
</svg>
